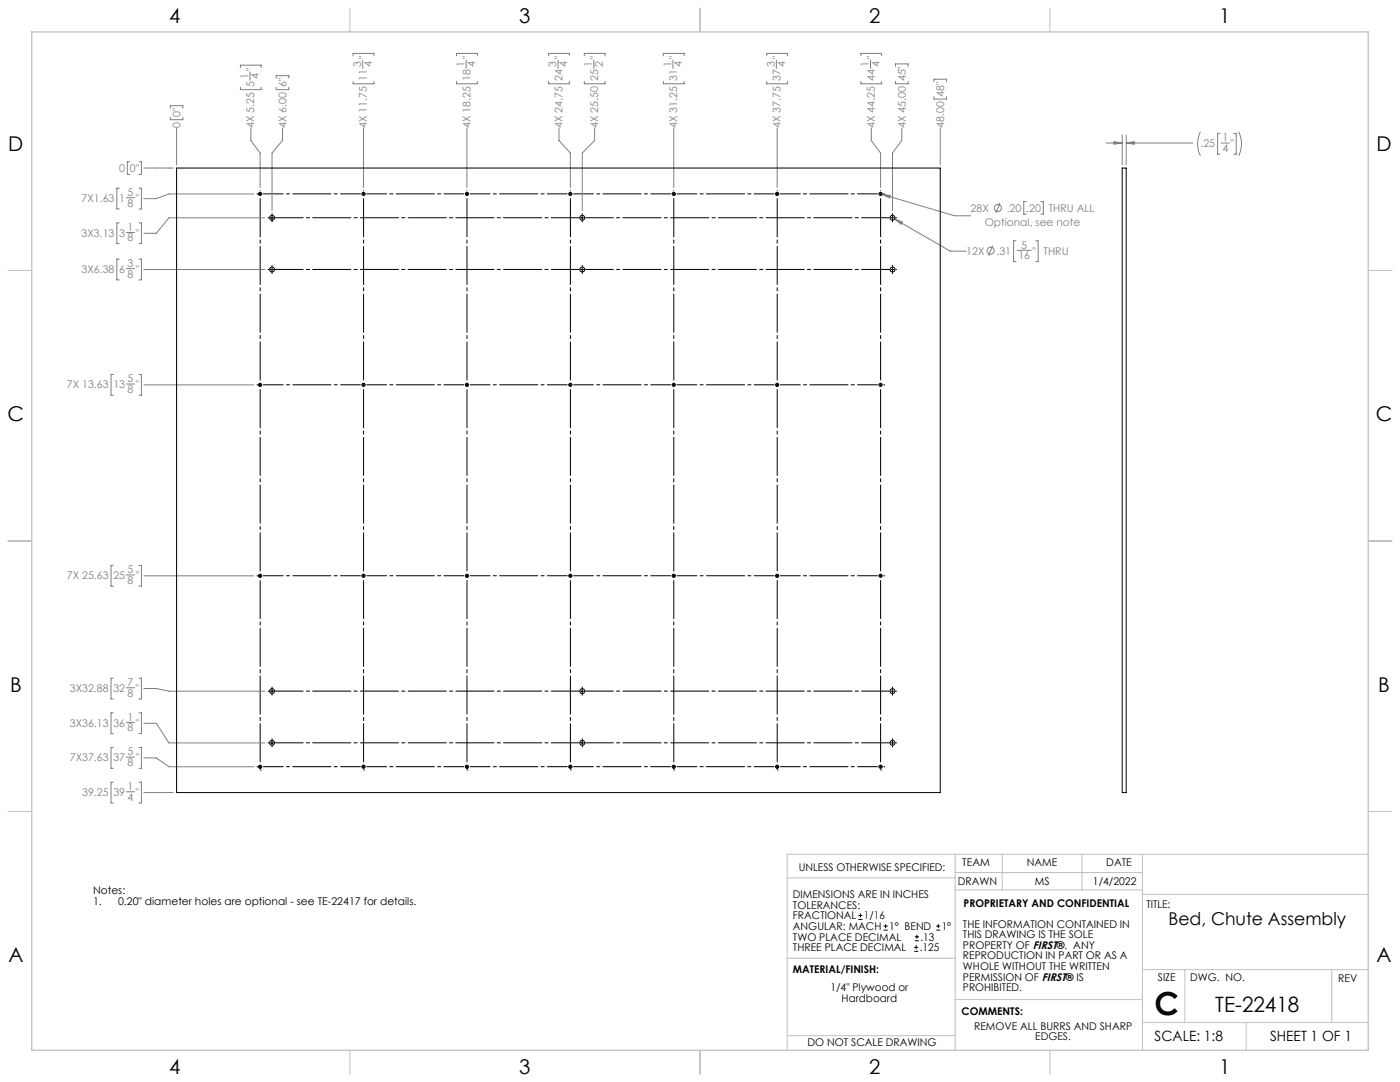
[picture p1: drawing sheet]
<svg xmlns="http://www.w3.org/2000/svg" width="559mm" height="432mm" viewBox="0 0 559 432" stroke-linecap="round" stroke-linejoin="round" font-family="sans-serif">
<g fill="none" stroke="#c0c0c0" stroke-width=".4">
<path d="M139.7 3.2v9.5M279.4 3.2v9.5M419.1 3.2v9.5M3.1 107.9h9.6M546.1 107.9h9.5M3.1 215.9h9.6M546.1 215.9h9.5M3.1 323.8h9.6M546.1 323.8h9.5M314.2 350.3h67M381.2 340.9v78.2M381.2 355.1h74.8"/>
<path d="M381.2 348.2h74.8M400 340.9v14.2M431.9 340.9v14.2M456 340.9v78.2M456 356.9h90.1M546.1 340.9h-231.9v78.2M314.2 382.4h67.2M381.2 398.9h74.8M456 387h90.1M472.9 387v21.1M531.6 387v21.1M139.7 419.1v9.6"/>
<path d="M279.4 419.1v9.6M314.2 413.3h67M419.1 419.1v9.6M456 408.1h90.1M497.4 408.1v11"/>
</g>
<path d="M12.7 12.7h533.4v406.4h-533.4z" fill="none" stroke="#c0c0c0" stroke-width=".5"/>
<g fill="none" stroke="#808080" stroke-width=".4">
<path d="M96 27v-1h8.2v1M96 34.8v1h8.2v-1M99.8 28.7v3.3M110.2 34.8v1h5.1v-1M110.2 31.2v-1h5.1v1M140.9 22.3v-1h8.4v1M140.9 32.5v.9h8.4v-.9M144.8 24v3.3M182.2 32.5v.9h8.3v-.9M182.2 22.3v-1h8.3v1M186.1 24v3.3M219 32.5v.9h8.3v-.9"/>
<path d="M219 22.3v-1h8.3v1M222.8 24v3.3M233.2 32.5v.9h8.3v-.9M233.2 22.3v-1h8.3v1M237 24v3.3M264.8 32.5v.9h8.3v-.9M264.8 22.3v-1h8.3v1M268.6 24v3.3M306 32.5v.9h8.4v-.9M306 22.3v-1h8.4v1M309.9 24v3.3M343.6 32.5v.9h8.3v-.9"/>
<path d="M343.6 22.3v-1h8.3v1M347.5 24v3.3M357.4 32.5v.9h5.1v-.9M357.4 26.5v-1h5.1v1M372.8 32.6v-1h5v1M372.8 38.6v.9h5v-.9M68 43.1v-.9h5v.9M68 46.8v1h5v-1M70.5 51.1v14.7M100.1 51.1v5l3.7 5v13.7M112.7 51.1v5l-4.1 5v22.9M145.1 51.1v23.7"/>
<path d="M186.4 51.1v23.7M223.1 51.1v5l4.5 5v13.7M237.3 51.1v5l-4.9 5v22.9M268.9 51.1v23.7M310.2 51.1v23.7M347.8 51.1v5l3.7 5v13.7M359.9 51.1v5l-3.7 5v22.9M375.3 51.1v14.7M441.6 57.1h6.3M444.6 56.6l3.3 .5-3.3 .5zM447.9 53.9v11.9M449.5 57.1h26.6"/>
<path d="M449.5 53.9v11.9M449.5 57.1l3.3-.5v1zM479.1 52.6a10.7 10.7 0 0 0 0 9.6M486.9 53.2h-.9v8.3h.9M487.4 57.1h3.3M492.4 53.2h1v8.3h-1M494.4 52.6a10.7 10.7 0 0 1 0 9.6M47.6 75.1h-1v8.3h1M50.4 78.9h3.3M51.8 64.6h-1v5h1M55.5 64.6h.9v5h-.9M55.5 75.1h.9v8.3h-.9"/>
<path d="M57.4 67.1h11.8M101.3 77.4h-33.9l-5 1.9h-5M352.1 77.6l28.9 8.5h6.4M352.1 77.6l3.3 .4-.3 1zM47.6 88.9h-1v8.3h1M50.4 92.8h3.3M55.5 88.9h.9v8.3h-.9M105.7 86.9h-38.3l-5 6.2h-5M357.1 87.4l22.2 12.8h6.4M357.1 87.4l3.1 1.2-.5 .9zM396.2 98l-1.6 4.1M399.1 81l-1.6 4"/>
<path d="M405.5 96.1h-.9v8.3h.9M406 99.9h5.6M409.6 80.4h-1v5.1h1M413.4 96.1h1v8.3h-1M415.5 80.4h.9v5.1h-.9M47.6 103.4h-1v8.3h1M50.4 107.2h3.3M55.5 103.4h.9v8.3h-.9M57.4 107.6h48.3M45.3 149.4h-1v8.3h1M50.4 153.2h3.3M55.5 149.4h.9v8.3h-.9"/>
<path d="M57.4 153.6h43.9M45.3 225.6h-1v8.3h1M50.4 229.4h3.3M55.5 225.6h.9v8.3h-.9M57.4 229.8h43.9M45.3 270.7h-1v8.2h1M50.4 274.5h3.3M55.5 270.7h.9v8.2h-.9M57.4 274.8h5l5 1h38.3M45.3 284.5h-1v8.3h1M45.3 298.3h-1v8.3h1M50.4 288.3h3.3"/>
<path d="M55.5 284.5h.9v8.3h-.9M55.5 298.3h.9v8.3h-.9M57.4 288.6h5l5 7.9h38.3M45.3 312.1h-1v8.4h1M50.4 302.2h3.3M50.4 316h3.3M55.5 312.1h.9v8.4h-.9M57.4 302.5h5l5 3.5h33.9M57.4 316.3h11.8"/>
<circle cx="398.3" cy="83" r="1.41"/>
<circle cx="395.4" cy="100" r="1.41"/>
</g>
<g fill="none" stroke="#000" stroke-width=".4" stroke-dasharray="15.2 1.3 1.3 1.3" stroke-dashoffset="7.3">
<path d="M105.1 77.4h38.7M146.4 77.4h38.7M187.7 77.4h38.7M228.9 77.4h38.8M270.2 77.4h38.7M311.5 77.4h38.7M105.1 153.6h38.7M146.4 153.6h38.7M187.7 153.6h38.7M228.9 153.6h38.8M270.2 153.6h38.7M311.5 153.6h38.7"/>
<path d="M105.1 229.8h38.7M146.4 229.8h38.7M187.7 229.8h38.7M228.9 229.8h38.8M270.2 229.8h38.7M311.5 229.8h38.7M105.1 306h38.7M146.4 306h38.7M187.7 306h38.7M228.9 306h38.8M270.2 306h38.7M311.5 306h38.7"/>
</g>
<g fill="none" stroke="#000" stroke-width=".4" stroke-dasharray="15.2 1.3 1.3 1.3" stroke-dashoffset="-.6">
<path d="M103.8 152.3v-73.7M145.1 152.3v-73.7M186.4 152.3v-73.7M227.7 152.3v-73.7M268.9 152.3v-73.7M310.2 152.3v-73.7M351.5 152.3v-73.7M103.8 228.5v-73.7M145.1 228.5v-73.7M186.4 228.5v-73.7M227.7 228.5v-73.7M268.9 228.5v-73.7"/>
<path d="M310.2 228.5v-73.7M351.5 228.5v-73.7M103.8 304.7v-73.7M145.1 304.7v-73.7M186.4 304.7v-73.7M227.7 304.7v-73.7M268.9 304.7v-73.7M310.2 304.7v-73.7M351.5 304.7v-73.7"/>
</g>
<path d="M109.9 86.9h121.3M233.7 86.9h121.3M109.9 107.5h121.3M233.7 107.5h121.3M109.9 275.8h121.3M233.7 275.8h121.3M109.9 296.4h121.3M233.7 296.4h121.3" fill="none" stroke="#000" stroke-width=".4" stroke-dasharray="15.2 1.3 1.3 1.3" stroke-dashoffset="4.1"/>
<g fill="none" stroke="#000" stroke-width=".4">
<path d="M102.6 77.4h.1M103.2 77.4h1.3M103.8 76.1h.1M103.8 76.8v1.2M144.5 77.4h1.2M145.1 76.1h.1M145.1 76.8v1.2M185.7 77.4h1.3M186.4 76.1h.1M186.4 76.8v1.2M227 77.4h1.3M227.6 76.1h.1"/>
<path d="M227.6 76.8v1.2M268.3 77.4h1.3M268.9 76.1h.1M268.9 76.8v1.2M309.6 77.4h1.2M310.2 76.1h.1M310.2 76.8v1.2M350.8 77.4h1.3M351.5 76.1h.1M351.5 76.8v1.2M352.7 77.4h.1M107 86.9h.3"/>
<path d="M107.9 86.9h1.3M108.6 85.3v.4M108.6 86.3v1.3M108.6 88.2v.3M231.8 86.9h1.2M232.4 85.3v.4M232.4 86.3v1.3M232.4 88.2v.3M355.6 86.9h1.3M356.2 85.3v.4M356.2 86.3v1.3M356.2 88.2v.3"/>
<path d="M357.5 86.9h.4M107 107.6h.3M107.9 107.6h1.3M108.6 105.9v.4M108.6 106.9v1.3M108.6 108.8v.4M231.8 107.6h1.2M232.4 105.9v.4M232.4 106.9v1.3M232.4 108.8v.4M355.6 107.6h1.3M356.2 105.9v.4"/>
<path d="M356.2 106.9v1.3M356.2 108.8v.4M357.5 107.6h.4M102.6 153.6h.1M103.2 153.6h1.3M103.8 153v1.2M144.5 153.6h1.2M145.1 153v1.2M185.7 153.6h1.3M186.4 153v1.2M227 153.6h1.3M227.6 153v1.2"/>
<path d="M268.3 153.6h1.3M268.9 153v1.2M309.6 153.6h1.2M310.2 153v1.2M350.8 153.6h1.3M351.5 153v1.2M352.7 153.6h.1M102.6 229.8h.1M103.2 229.8h1.3M103.8 229.2v1.2M144.5 229.8h1.2M145.1 229.2v1.2"/>
<path d="M185.7 229.8h1.3M186.4 229.2v1.2M227 229.8h1.3M227.6 229.2v1.2M268.3 229.8h1.3M268.9 229.2v1.2M309.6 229.8h1.2M310.2 229.2v1.2M350.8 229.8h1.3M351.5 229.2v1.2M352.7 229.8h.1M107 275.8h.3"/>
<path d="M107.9 275.8h1.3M108.6 274.2v.4M108.6 275.2v1.3M108.6 277.1v.4M231.8 275.8h1.2M232.4 274.2v.4M232.4 275.2v1.3M232.4 277.1v.4M355.6 275.8h1.3M356.2 274.2v.4M356.2 275.2v1.3M356.2 277.1v.4"/>
<path d="M357.5 275.8h.4M107 296.5h.3M107.9 296.5h1.3M108.6 294.8v.4M108.6 295.8v1.3M108.6 297.7v.4M231.8 296.5h1.2M232.4 294.8v.4M232.4 295.8v1.3M232.4 297.7v.4M355.6 296.5h1.3M356.2 294.8v.4"/>
<path d="M356.2 295.8v1.3M356.2 297.7v.4M357.5 296.5h.4M102.6 306h.1M103.2 306h1.3M103.8 307.3h.1M103.8 305.4v1.2M144.5 306h1.2M145.1 307.3h.1M145.1 305.4v1.2M185.7 306h1.3M186.4 307.3h.1"/>
<path d="M186.4 305.4v1.2M227 306h1.3M227.6 307.3h.1M227.6 305.4v1.2M268.3 306h1.3M268.9 307.3h.1M268.9 305.4v1.2M309.6 306h1.2M310.2 307.3h.1M310.2 305.4v1.2M350.8 306h1.3M351.5 307.3h.1"/>
<path d="M351.5 305.4v1.2M352.7 306h.1"/>
</g>
<path d="M357.1 87.4l2.6 2.1 .5-.9zM352.1 77.6l3 1.4 .3-1zM444.6 56.6l3.3 .5-3.3 .5zM449.5 57.1l3.3-.5v1z" fill="#808080"/>
<g fill="none" stroke="#000" stroke-width=".4">
<path d="M70.5 67.1h304.8v249.2h-304.8zM447.9 67.1h1.6v249.2h-1.6zM342.6 367h1.6M342.6 365.4h1.6M343.4 364.6v1.5M352.7 371.2h1.6M352.7 369.6h1.6M353.5 368.8v1.6M364.9 379.7h1.6M364.9 378.1h1.6M365.2 375.4h1.6M365.2 373.8h1.6"/>
<path d="M365.7 377.3v1.5M366 373v1.6M373.7 371.2h1.6M373.7 369.6h1.6M374.5 368.8v1.6"/>
<circle cx="103.8" cy="77.4" r=".64"/>
<circle cx="145.1" cy="77.4" r=".64"/>
<circle cx="186.4" cy="77.4" r=".64"/>
<circle cx="227.6" cy="77.4" r=".64"/>
<circle cx="268.9" cy="77.4" r=".64"/>
<circle cx="310.2" cy="77.4" r=".64"/>
<circle cx="351.5" cy="77.4" r=".64"/>
<circle cx="108.6" cy="86.9" r=".98"/>
<circle cx="232.4" cy="86.9" r=".98"/>
<circle cx="356.2" cy="86.9" r=".98"/>
<circle cx="108.6" cy="107.6" r=".98"/>
<circle cx="232.4" cy="107.6" r=".98"/>
<circle cx="356.2" cy="107.6" r=".98"/>
<circle cx="103.8" cy="153.6" r=".64"/>
<circle cx="145.1" cy="153.6" r=".64"/>
<circle cx="186.4" cy="153.6" r=".64"/>
<circle cx="227.6" cy="153.6" r=".64"/>
<circle cx="268.9" cy="153.6" r=".64"/>
<circle cx="310.2" cy="153.6" r=".64"/>
<circle cx="351.5" cy="153.6" r=".64"/>
<circle cx="103.8" cy="229.8" r=".64"/>
<circle cx="145.1" cy="229.8" r=".64"/>
<circle cx="186.4" cy="229.8" r=".64"/>
<circle cx="227.6" cy="229.8" r=".64"/>
<circle cx="268.9" cy="229.8" r=".64"/>
<circle cx="310.2" cy="229.8" r=".64"/>
<circle cx="351.5" cy="229.8" r=".64"/>
<circle cx="108.6" cy="275.8" r=".99"/>
<circle cx="232.4" cy="275.8" r=".99"/>
<circle cx="356.2" cy="275.8" r=".99"/>
<circle cx="108.6" cy="296.4" r=".99"/>
<circle cx="232.4" cy="296.4" r=".99"/>
<circle cx="356.2" cy="296.4" r=".99"/>
<circle cx="103.8" cy="306" r=".64"/>
<circle cx="145.1" cy="306" r=".64"/>
<circle cx="186.4" cy="306" r=".64"/>
<circle cx="227.6" cy="306" r=".64"/>
<circle cx="268.9" cy="306" r=".64"/>
<circle cx="310.2" cy="306" r=".64"/>
<circle cx="351.5" cy="306" r=".64"/>
</g>
<text font-size="12.7" x="460.9" y="405.2">C</text>
<text font-size="8.5" x="485.1" y="404">TE-22418</text>
<g font-size="8.1">
<text x="67.6" y="9.3">4</text>
<text x="207.3" y="9.3">3</text>
<text x="347" y="9.3">2</text>
<text x="486.7" y="9.3">1</text>
<text x="3.3" y="60.1">D</text>
<text x="549.4" y="60.1">D</text>
<text x="3" y="168">C</text>
<text x="549.1" y="168">C</text>
<text x="4" y="276">B</text>
<text x="550.1" y="276">B</text>
<text x="3.3" y="383.9">A</text>
<text x="549.4" y="383.9">A</text>
<text x="67.6" y="428.4">4</text>
<text x="207.3" y="428.4">3</text>
<text x="347" y="428.4">2</text>
<text x="486.7" y="428.4">1</text>
</g>
<text font-size="7.1" x="466.4" y="369">Bed, Chute Assembly</text>
<g font-size="5.6">
<text x="460.9" y="415.2">SCALE: 1:8</text>
<text x="507" y="415.2">SHEET 1 OF 1</text>
</g>
<g font-size="4.2" fill="#808080">
<text x="146.5" y="23.6" transform="rotate(-90 146.5 23.6)">&quot;</text>
<text x="187.7" y="23.6" transform="rotate(-90 187.7 23.6)">&quot;</text>
<text x="224.5" y="23.6" transform="rotate(-90 224.5 23.6)">&quot;</text>
<text x="238.7" y="23.6" transform="rotate(-90 238.7 23.6)">&quot;</text>
<text x="270.3" y="23.6" transform="rotate(-90 270.3 23.6)">&quot;</text>
<text x="311.6" y="23.6" transform="rotate(-90 311.6 23.6)">&quot;</text>
<text x="349.1" y="23.6" transform="rotate(-90 349.1 23.6)">&quot;</text>
<text x="101.5" y="28.3" transform="rotate(-90 101.5 28.3)">&quot;</text>
<text x="144.2" y="26.8" transform="rotate(-90 144.2 26.8)">3</text>
<text x="148.4" y="26.8" transform="rotate(-90 148.4 26.8)">4</text>
<text x="185.4" y="26.8" transform="rotate(-90 185.4 26.8)">1</text>
<text x="189.6" y="26.8" transform="rotate(-90 189.6 26.8)">4</text>
<text x="222.2" y="26.8" transform="rotate(-90 222.2 26.8)">3</text>
<text x="226.4" y="26.8" transform="rotate(-90 226.4 26.8)">4</text>
<text x="236.4" y="26.8" transform="rotate(-90 236.4 26.8)">1</text>
<text x="240.6" y="26.8" transform="rotate(-90 240.6 26.8)">2</text>
<text x="268" y="26.8" transform="rotate(-90 268 26.8)">1</text>
<text x="272.2" y="26.8" transform="rotate(-90 272.2 26.8)">4</text>
<text x="309.3" y="26.8" transform="rotate(-90 309.3 26.8)">3</text>
<text x="313.5" y="26.8" transform="rotate(-90 313.5 26.8)">4</text>
<text x="346.8" y="26.8" transform="rotate(-90 346.8 26.8)">1</text>
<text x="351" y="26.8" transform="rotate(-90 351 26.8)">4</text>
<text x="99.2" y="31.5" transform="rotate(-90 99.2 31.5)">1</text>
<text x="101.5" y="34.8" transform="rotate(-90 101.5 34.8)">5</text>
<text x="103.4" y="31.5" transform="rotate(-90 103.4 31.5)">4</text>
<text x="114.4" y="34.8" transform="rotate(-90 114.4 34.8)">6&quot;</text>
<text x="146.5" y="32.5" transform="rotate(-90 146.5 32.5)">11</text>
<text x="187.7" y="32.5" transform="rotate(-90 187.7 32.5)">18</text>
<text x="224.5" y="32.5" transform="rotate(-90 224.5 32.5)">24</text>
<text x="238.7" y="32.5" transform="rotate(-90 238.7 32.5)">25</text>
<text x="270.3" y="32.5" transform="rotate(-90 270.3 32.5)">31</text>
<text x="311.6" y="32.5" transform="rotate(-90 311.6 32.5)">37</text>
<text x="349.1" y="32.5" transform="rotate(-90 349.1 32.5)">44</text>
<text x="361.6" y="32.5" transform="rotate(-90 361.6 32.5)">45&quot;</text>
<text x="376.9" y="38.6" transform="rotate(-90 376.9 38.6)">48&quot;</text>
<text x="72.1" y="46.8" transform="rotate(-90 72.1 46.8)">0&quot;</text>
<text x="72.1" y="51" transform="rotate(-90 72.1 51)">0</text>
<text x="101.5" y="51" transform="rotate(-90 101.5 51)">4X 5.25</text>
<text x="114.4" y="51" transform="rotate(-90 114.4 51)">4X 6.00</text>
<text x="146.5" y="51" transform="rotate(-90 146.5 51)">4X 11.75</text>
<text x="187.7" y="51" transform="rotate(-90 187.7 51)">4X 18.25</text>
<text x="224.5" y="51" transform="rotate(-90 224.5 51)">4X 24.75</text>
<text x="238.7" y="51" transform="rotate(-90 238.7 51)">4X 25.50</text>
<text x="270.3" y="51" transform="rotate(-90 270.3 51)">4X 31.25</text>
<text x="311.6" y="51" transform="rotate(-90 311.6 51)">4X 37.75</text>
<text x="349.1" y="51" transform="rotate(-90 349.1 51)">4X 44.25</text>
<text x="361.6" y="51" transform="rotate(-90 361.6 51)">4X 45.00</text>
<text x="376.9" y="51" transform="rotate(-90 376.9 51)">48.00</text>
<text x="479.2" y="58.7">.25</text>
<text x="487.9" y="56.4">1</text>
<text x="491.2" y="58.7">&quot;</text>
<text x="487.9" y="60.6">4</text>
<text x="47.6" y="68.6">0</text>
<text x="51.8" y="68.6">0&quot;</text>
<text x="32.6" y="80.6">7X1.63</text>
<text x="47.6" y="80.6">1</text>
<text x="50.9" y="78.3">5</text>
<text x="50.9" y="82.5">8</text>
<text x="54.2" y="80.6">&quot;</text>
<text x="387.4" y="84.5">28X</text>
<text x="401.8" y="84.5">.20</text>
<text x="409.6" y="84.5">.20</text>
<text x="418.6" y="84.5">THRU ALL</text>
<text x="32.6" y="94.4">3X3.13</text>
<text x="47.6" y="94.4">3</text>
<text x="50.9" y="92.1">1</text>
<text x="54.2" y="94.4">&quot;</text>
<text x="393.1" y="90.2">Optional, see note</text>
<text x="50.9" y="96.3">8</text>
<text x="385.7" y="101.6">12X</text>
<text x="397.8" y="101.6">.31</text>
<text x="407.7" y="99.3">5</text>
<text x="412.1" y="101.6">&quot;</text>
<text x="416.5" y="101.6">THRU</text>
<text x="50.9" y="106.6">3</text>
<text x="406.5" y="103.5">16</text>
<text x="32.6" y="108.9">3X6.38</text>
<text x="47.6" y="108.9">6</text>
<text x="50.9" y="110.8">8</text>
<text x="54.2" y="108.9">&quot;</text>
<text x="26.7" y="154.9">7X 13.63</text>
<text x="45.3" y="154.9">13</text>
<text x="50.9" y="152.6">5</text>
<text x="54.2" y="154.9">&quot;</text>
<text x="50.9" y="156.8">8</text>
<text x="26.7" y="231.1">7X 25.63</text>
<text x="45.3" y="231.1">25</text>
<text x="50.9" y="228.8">5</text>
<text x="50.9" y="233">8</text>
<text x="54.2" y="231.1">&quot;</text>
<text x="50.9" y="273.8">7</text>
<text x="27.9" y="276.1">3X32.88</text>
<text x="45.3" y="276.1">32</text>
<text x="50.9" y="278">8</text>
<text x="54.2" y="276.1">&quot;</text>
<text x="50.9" y="287.6">1</text>
<text x="27.9" y="290">3X36.13</text>
<text x="45.3" y="290">36</text>
<text x="50.9" y="291.8">8</text>
<text x="54.2" y="290">&quot;</text>
<text x="27.9" y="303.8">7X37.63</text>
<text x="45.3" y="303.8">37</text>
<text x="50.9" y="301.5">5</text>
<text x="50.9" y="305.7">8</text>
<text x="54.2" y="303.8">&quot;</text>
<text x="32.8" y="317.6">39.25</text>
<text x="45.3" y="317.6">39</text>
<text x="50.9" y="315.3">1</text>
<text x="54.2" y="317.6">&quot;</text>
<text x="50.9" y="319.5">4</text>
</g>
<g font-size="4.2">
<text x="318.8" y="347.7">UNLESS OTHERWISE SPECIFIED:</text>
<text x="384.1" y="345.5">TEAM</text>
<text x="409.9" y="345.7">NAME</text>
<text x="441.6" y="345.7">DATE</text>
<text x="382.3" y="353.3">DRAWN</text>
<text x="413" y="353.3">MS</text>
<text x="436.2" y="353.3">1/4/2022</text>
<text x="37.1" y="357">Notes:</text>
<text x="316.5" y="358.5">DIMENSIONS ARE IN INCHES</text>
<text x="37.1" y="361.1">1.</text>
<text x="47.1" y="361.1">0.20&quot; diameter holes are optional - see TE-22417 for details.</text>
<text x="316.5" y="362.7">TOLERANCES:</text>
<text x="384.6" y="361.9">PROPRIETARY AND CONFIDENTIAL</text>
<text x="457.6" y="362.3">TITLE:</text>
<text x="316.5" y="371.2">ANGULAR: MACH</text>
<text x="316.5" y="366.9">FRACTIONAL</text>
<text x="344.8" y="366.9">1/16</text>
<text x="354.9" y="371.2">1° BEND</text>
<text x="375.9" y="371.2">1°</text>
<text x="384.4" y="370.2">THE INFORMATION CONTAINED IN</text>
<text x="316.5" y="375.4">TWO PLACE DECIMAL</text>
<text x="367.4" y="375.4">.13</text>
<text x="384.4" y="374.4">THIS DRAWING IS THE SOLE</text>
<text x="316.5" y="379.6">THREE PLACE DECIMAL</text>
<text x="367.1" y="379.6">.125</text>
<text x="384.4" y="378.6">PROPERTY OF FIRST®. ANY</text>
<text x="384.4" y="382.9">REPRODUCTION IN PART OR AS A</text>
<text x="316.5" y="388.4">MATERIAL/FINISH:</text>
<text x="384.4" y="387.1">WHOLE WITHOUT THE WRITTEN</text>
<text x="331.4" y="395.6">1/4&quot; Plywood or</text>
<text x="384.4" y="391.3">PERMISSION OF FIRST® IS</text>
<text x="384.4" y="395.6">PROHIBITED.</text>
<text x="462.2" y="391.3">SIZE</text>
<text x="475.1" y="391.3">DWG. NO.</text>
<text x="534.1" y="391.8">REV</text>
<text x="335.9" y="399.8">Hardboard</text>
<text x="383.8" y="405.1">COMMENTS:</text>
<text x="388.8" y="410.9">REMOVE ALL BURRS AND SHARP</text>
<text x="322.3" y="417.6">DO NOT SCALE DRAWING</text>
<text x="413.2" y="415.2">EDGES.</text>
</g>
</svg>
